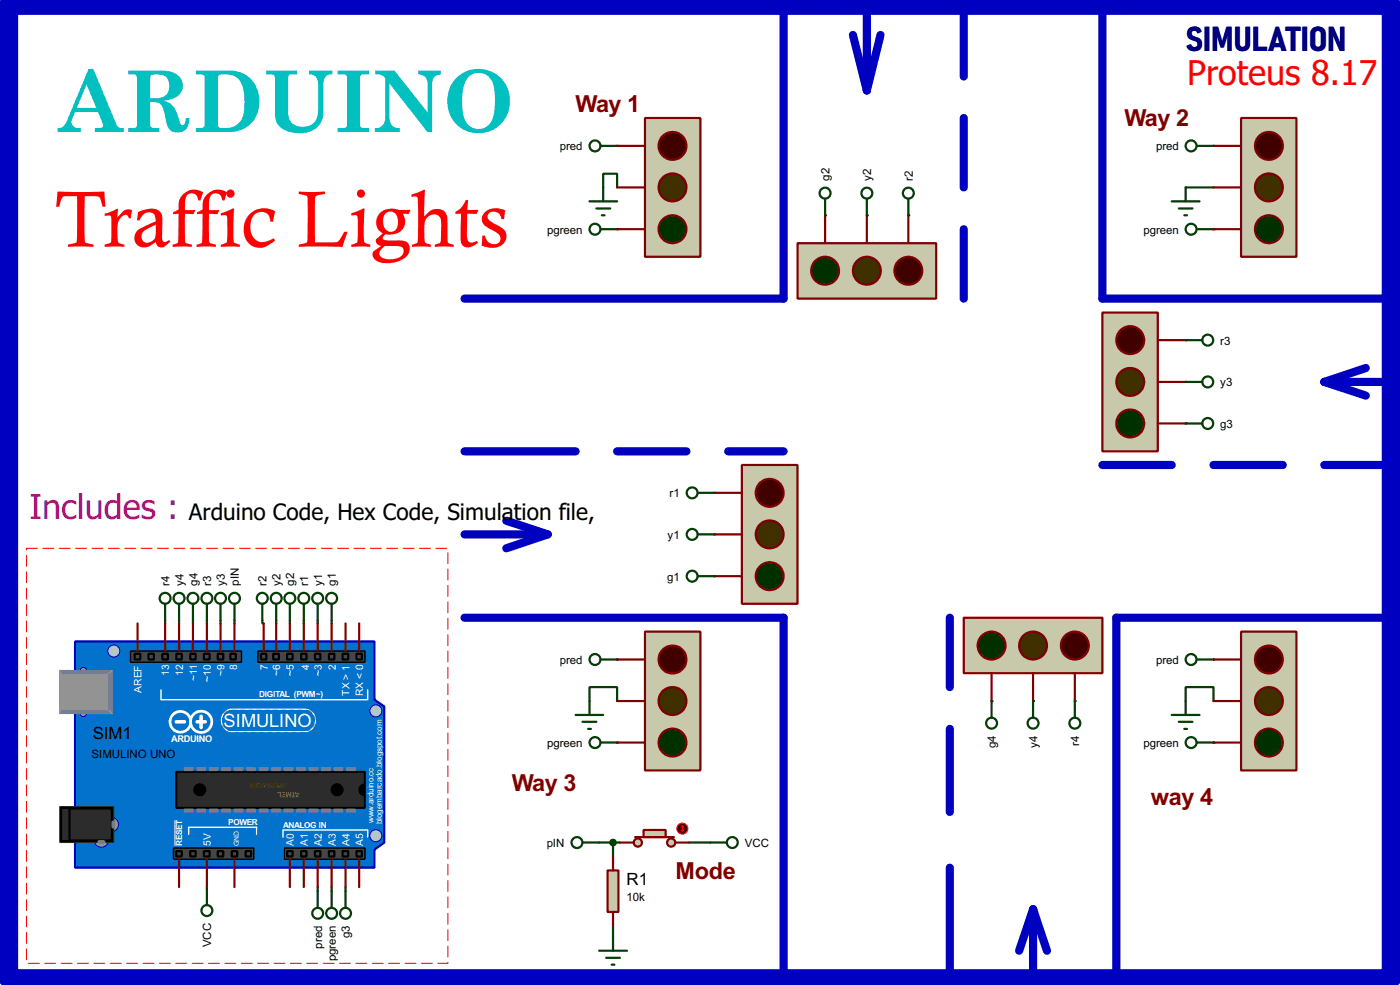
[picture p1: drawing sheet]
<svg xmlns="http://www.w3.org/2000/svg" width="256mm" height="180mm" viewBox="0 0 256 180" stroke-linecap="round" stroke-linejoin="round" font-family="sans-serif">
<path d="M30.3 113.6v.5M32.8 113.6v.5M35.4 113.6v.5M37.9 113.6v.5M40.4 113.6v.5M48.1 113.6v.5h.2M50.6 113.6v.5M53.1 113.6v.5M55.7 113.6v.5M58.2 113.6v.5M60.8 113.6v.5" fill="none" stroke="#004000" stroke-width=".4"/>
<g fill="#004000">
<circle cx="166.4" cy="39.4" r=".2"/>
<circle cx="158.8" cy="39.4" r=".2"/>
<circle cx="151.2" cy="39.4" r=".2"/>
<circle cx="130.9" cy="90.2" r=".2"/>
<circle cx="130.9" cy="97.8" r=".2"/>
<circle cx="130.9" cy="105.5" r=".2"/>
<circle cx="217.2" cy="62.3" r=".2"/>
<circle cx="217.2" cy="69.9" r=".2"/>
<circle cx="217.2" cy="77.5" r=".2"/>
<circle cx="196.9" cy="128.3" r=".2"/>
<circle cx="189.3" cy="128.3" r=".2"/>
<circle cx="181.7" cy="128.3" r=".2"/>
<circle cx="113.1" cy="26.7" r=".2"/>
<circle cx="113.1" cy="42" r=".2"/>
<circle cx="222.3" cy="26.7" r=".2"/>
<circle cx="222.3" cy="42" r=".2"/>
<circle cx="222.3" cy="120.7" r=".2"/>
<circle cx="222.3" cy="135.9" r=".2"/>
<circle cx="113.1" cy="120.7" r=".2"/>
<circle cx="113.1" cy="135.9" r=".2"/>
</g>
<g fill="none" stroke="#004000" stroke-width=".4">
<path d="M110.5 34.3v-2.5h2.6v2.5M217.2 34.3h5.1M30.3 110.5v3.1M32.8 110.5v3.1M35.4 110.5v3.1M37.9 110.5v3.1M40.4 110.5v3.1M43 113.6v.5M48.1 110.5v3.1M50.6 110.5v3.1M53.1 110.5v3.1M55.7 110.5v3.1"/>
<path d="M58.2 110.5v3.1M60.8 110.5v3.1M108 128.3v-2.5h5.1v2.5M217.2 128.3v-2.5h5.1v2.5M109.8 154.2h3.8M112.3 154.2v2.6M126.3 154.2h3.8M37.9 162.4v.2M58.2 162.4v.7M60.8 162.4v.7M63.3 162.4v.7M112.3 169.5v2"/>
<circle cx="30.2" cy="109.5" r="1"/>
<circle cx="32.8" cy="109.5" r="1"/>
<circle cx="35.3" cy="109.5" r="1"/>
<circle cx="37.9" cy="109.5" r="1"/>
<circle cx="40.4" cy="109.5" r="1"/>
<circle cx="48" cy="109.5" r="1"/>
<circle cx="50.6" cy="109.5" r="1"/>
<circle cx="53.1" cy="109.5" r="1"/>
<circle cx="55.6" cy="109.5" r="1"/>
<circle cx="58.2" cy="109.5" r="1"/>
<circle cx="60.7" cy="109.5" r="1"/>
</g>
<g fill="none" stroke="#0000c0" stroke-width="1.5">
<path d="M143.6 1.3v53.4zM156.3 6.4l2.5 10.2M158.8 1.3v15.3M161.3 6.4l-2.5 10.2M176.6 1.3v12.7M202 1.3v53.4zM176.6 21.6v12.7M85.1 54.7h58.5zM176.6 42v12.7M202 54.7h53.3zM242.6 69.9h12.7M242.6 69.9l7.6 2.5"/>
<path d="M250.2 67.4l-7.6 2.5M85.1 82.6h20.4M85.1 97.8h12.7M92.8 95.3l7.6 2.5-7.6 2.6M113.1 82.6h12.7M133.4 82.6h10.2M202 85.1h12.7M222.3 85.1h12.7M242.6 85.1h12.7M85.1 113.1h58.5zM143.6 113.1v66zM174 113.1v12.7"/>
<path d="M204.5 113.1v66zM204.5 113.1h50.8zM174 133.4v15.2M174 158.8v20.3M189.3 166.4v12.7M189.3 166.4l-2.6 7.6M189.3 166.4l2.5 7.6"/>
</g>
<path d="M13.8 117.4h54.8v10.7l1.8 1.2v24.9l-1.8 1.3v3.3h-54.8z" fill-rule="evenodd" fill="#0272cc" stroke="#0000c0" stroke-width=".4"/>
<path d="M29.5 126.3v1.8h37.9v-1.8M34.6 151.4h12.4M67.4 151.9h-15.5v1.3" fill="none" stroke="#fff" stroke-width=".25"/>
<circle cx="42.7" cy="131.9" r="2.15" fill="#c8c8aa"/>
<circle cx="42.7" cy="131.9" r="2.15" fill="#0272cc"/>
<circle cx="42.7" cy="131.9" r="2.15" fill="none" stroke="#c8c8aa" stroke-width=".18"/>
<circle cx="42.7" cy="131.9" r="2.15" fill="none" stroke="#fff" stroke-width=".18" stroke-dasharray="2 1 .5 1 .5 1"/>
<circle cx="55.6" cy="131.9" r="2.15" fill="#c8c8aa"/>
<circle cx="55.6" cy="131.9" r="2.15" fill="#0272cc"/>
<circle cx="55.6" cy="131.9" r="2.15" fill="none" stroke="#c8c8aa" stroke-width=".18"/>
<g fill="none" stroke="#fff" stroke-width=".18" stroke-dasharray=".5 1">
<path d="M42 129.8h14.4M56.4 133.9h-14.4"/>
<circle cx="55.6" cy="131.9" r="2.15"/>
</g>
<path d="M42.2 129.6h14v4.6h-14z" fill="#0272cc" stroke="#0272cc" stroke-width=".4"/>
<path d="M42 133.9h14.4M42 129.8h14.4" fill="none" stroke="#fff" stroke-width=".18"/>
<path d="M41.2 133.9l1.3 .5M42.5 129.3l-1.3 .5M55.7 129.3l1.8 .5M58.2 133.7l-2.5 .7" fill="none" stroke="#0272cc" stroke-width=".4"/>
<g fill="#0272cc" stroke="#fff" stroke-width=".5">
<circle cx="33" cy="132.1" r="1.9"/>
<circle cx="36.8" cy="132.1" r="1.95"/>
</g>
<path d="M32.3 132.1h1.5M36.1 132.1h1.5M36.9 131.1v2.1" fill="none" stroke="#fff" stroke-width=".65"/>
<path d="M34.6 151.4v1.3M47 151.4v1.3M67.4 151.9v1.3" fill="none" stroke="#fff" stroke-width=".25"/>
<path d="M32.1 150.2v4.5" fill="none" stroke="#fff" stroke-width=".18"/>
<g fill="#c0c0c0" stroke="#0000c0" stroke-width=".18">
<circle cx="68.8" cy="130.1" r="1.1"/>
<circle cx="68.8" cy="153" r="1.1"/>
<circle cx="20.8" cy="119.2" r="1.1"/>
</g>
<g fill="#464646" stroke="#000" stroke-width=".25">
<path d="M31.8 155.2h14.7v2.1h-14.7z"/>
<path d="M52.1 155.2h14.8v2.1h-14.8z"/>
<path d="M23.9 119.2h20.4v2h-20.4z"/>
<path d="M47.3 119.2h19.6v2h-19.6z"/>
</g>
<g fill="#464646" stroke="#000" stroke-width=".4">
<path d="M32.3 155.8h1v1h-1z"/>
<path d="M34.9 155.8h1v1h-1z"/>
<path d="M37.4 155.8h1v1h-1z"/>
<path d="M39.9 155.8h1v1h-1z"/>
<path d="M42.5 155.8h1v1h-1z"/>
<path d="M45 155.8h1v1h-1z"/>
<path d="M52.6 155.8h1v1h-1z"/>
<path d="M55.2 155.8h1v1h-1z"/>
<path d="M57.7 155.8h1v1h-1z"/>
<path d="M60.3 155.8h1v1h-1z"/>
<path d="M62.8 155.8h1v1h-1z"/>
<path d="M65.3 155.8h1v1h-1z"/>
<path d="M24.7 119.7h1v1h-1z"/>
<path d="M29.8 119.7h1v1h-1z"/>
<path d="M32.3 119.7h1v1h-1z"/>
<path d="M34.9 119.7h1v1h-1z"/>
<path d="M37.4 119.7h1v1h-1z"/>
<path d="M39.9 119.7h1v1h-1z"/>
<path d="M42.2 119.7h1v1h-1z"/>
<path d="M27.2 119.7h1v1h-1z"/>
<path d="M47.8 119.7h1v1h-1z"/>
<path d="M50.1 119.7h1v1h-1z"/>
<path d="M52.6 119.7h1v1h-1z"/>
<path d="M55.2 119.7h1v1h-1z"/>
<path d="M57.7 119.7h1v1h-1z"/>
<path d="M60.3 119.7h1v1h-1z"/>
<path d="M62.8 119.7h1v1h-1z"/>
<path d="M65.3 119.7h1v1h-1z"/>
</g>
<path d="M32.3 141.3h34.6v6.6h-34.6z" fill="#2c2c2c" stroke="#000" stroke-width=".4"/>
<g fill="#000" stroke="#000" stroke-width=".18">
<circle cx="36.6" cy="144.6" r="1.1"/>
<circle cx="61.7" cy="144.6" r="1.1"/>
<circle cx="66.8" cy="144.6" r="1.1"/>
</g>
<path d="M67.6 141v7.1" fill="none" stroke="#0272cc" stroke-width="1.2"/>
<g fill="#939393" stroke="#0000c0" stroke-width=".18">
<circle cx="15.2" cy="122.7" r=".55"/>
<circle cx="15.2" cy="130.6" r=".55"/>
</g>
<path d="M11 122.7h9.6v7.9h-9.6z" fill="#808080" stroke="#808080" stroke-width=".18"/>
<path d="M11.2 123.5h8.4v6.3h-8.4z" fill="#939393" stroke="#939393" stroke-width=".18"/>
<path d="M11 122.7l.2 .8M11.2 129.8l-.2 .8M19.6 129.8l1 .8M20.6 122.7l-1 .8" fill="none" stroke="#939393" stroke-width=".18"/>
<g fill="#939393" stroke="#0000c0" stroke-width=".18">
<circle cx="20.3" cy="150.9" r="1.35"/>
<circle cx="18.5" cy="153.7" r="1.35"/>
</g>
<path d="M11 147.6h9.9v6.6h-9.9z" fill="#000" stroke="#2c2c2c" stroke-width=".18"/>
<g fill="#808080" stroke="#808080" stroke-width=".4">
<path d="M20.6 150.4h.3v1h-.3z"/>
<path d="M18.1 154h1v.2h-1z"/>
</g>
<path d="M11.7 148.4h8.4v5.1h-8.4z" fill="#2c2c2c" stroke="#2c2c2c" stroke-width=".4"/>
<path d="M11.2 147.9h1.6v6.1h-1.6z" fill="#2c2c2c" stroke="#000" stroke-width=".4"/>
<g fill="#808080" stroke="#808080" stroke-width=".25">
<path d="M33.8 140.5h1.6v.5h-1.6z"/>
<path d="M36.1 140.5h1.5v.5h-1.5z"/>
<path d="M38.4 140.5h1.5v.5h-1.5z"/>
<path d="M40.7 140.5h1.5v.5h-1.5z"/>
<path d="M43 140.5h1.5v.5h-1.5z"/>
<path d="M45.3 140.5h1.5v.5h-1.5z"/>
<path d="M47.6 140.5h1.5v.5h-1.5z"/>
<path d="M49.8 140.5h1.6v.5h-1.6z"/>
<path d="M52.1 140.5h1.5v.5h-1.5z"/>
<path d="M54.4 140.5h1.5v.5h-1.5z"/>
<path d="M56.7 140.5h1.5v.5h-1.5z"/>
<path d="M59 140.5h1.5v.5h-1.5z"/>
<path d="M61.3 140.5h1.5v.5h-1.5z"/>
<path d="M63.6 140.5h1.5v.5h-1.5z"/>
<path d="M33.8 148.1h1.6v.5h-1.6z"/>
<path d="M36.1 148.1h1.5v.5h-1.5z"/>
<path d="M38.4 148.1h1.5v.5h-1.5z"/>
<path d="M40.7 148.1h1.5v.5h-1.5z"/>
<path d="M43 148.1h1.5v.5h-1.5z"/>
<path d="M45.3 148.1h1.5v.5h-1.5z"/>
<path d="M47.6 148.1h1.5v.5h-1.5z"/>
<path d="M49.8 148.1h1.6v.5h-1.6z"/>
<path d="M52.1 148.1h1.5v.5h-1.5z"/>
<path d="M54.4 148.1h1.5v.5h-1.5z"/>
<path d="M56.7 148.1h1.5v.5h-1.5z"/>
<path d="M59 148.1h1.5v.5h-1.5z"/>
<path d="M61.3 148.1h1.5v.5h-1.5z"/>
<path d="M63.6 148.1h1.5v.5h-1.5z"/>
</g>
<g fill="none" stroke="#800000" stroke-width=".4">
<path d="M25.2 114.1v5.1M30.3 114.1v5.1M32.8 114.1v5.1M35.4 114.1v5.1M37.9 114.1v5.1M40.4 114.1v5.1M43 114.1v5.1M48.3 114.1v5.1M50.6 114.1v5.1M53.1 114.1v5.1M55.7 114.1v5.1M58.2 114.1v5.1"/>
<path d="M60.8 114.1v5.1M63.3 114.1v5.1M65.8 114.1v5.1M32.8 157.3v5.1M37.9 157.3v5.1M43 157.3v5.1M53.1 157.3v5.1M55.7 157.3v5.1M58.2 157.3v5.1M60.8 157.3v5.1M63.3 157.3v5.1M65.8 157.3v5.1"/>
</g>
<path d="M146.1 44.5h25.4v10.2h-25.4z" fill="#c8c8aa" stroke="#800000" stroke-width=".4"/>
<circle cx="166.4" cy="49.6" r="2.55" fill="#400000" stroke="#800000" stroke-width=".4"/>
<circle cx="151.1" cy="49.6" r="2.55" fill="#003000" stroke="#800000" stroke-width=".4"/>
<circle cx="158.8" cy="49.6" r="2.55" fill="#403000" stroke="#800000" stroke-width=".4"/>
<path d="M151.2 39.4v5.1M158.8 39.4v5.1M166.4 39.4v5.1" fill="none" stroke="#800000" stroke-width=".4"/>
<g fill="none" stroke="#004000" stroke-width=".4">
<path d="M151.2 36.4v3M158.8 36.4v3M166.4 36.4v3"/>
<circle cx="151.1" cy="35.4" r="1"/>
<circle cx="158.8" cy="35.4" r="1"/>
<circle cx="166.4" cy="35.4" r="1"/>
</g>
<path d="M135.9 85.1h10.2v25.4h-10.2z" fill="#c8c8aa" stroke="#800000" stroke-width=".4"/>
<circle cx="141" cy="90.2" r="2.55" fill="#400000" stroke="#800000" stroke-width=".4"/>
<circle cx="141" cy="105.5" r="2.55" fill="#003000" stroke="#800000" stroke-width=".4"/>
<circle cx="141" cy="97.8" r="2.55" fill="#403000" stroke="#800000" stroke-width=".4"/>
<path d="M130.9 90.2h5M130.9 97.8h5M130.9 105.5h5" fill="none" stroke="#800000" stroke-width=".4"/>
<g fill="none" stroke="#004000" stroke-width=".4">
<path d="M127.8 90.2h3.1M127.8 97.8h3.1M127.8 105.5h3.1"/>
<circle cx="126.8" cy="97.8" r="1"/>
<circle cx="126.8" cy="90.2" r="1"/>
<circle cx="126.8" cy="105.5" r="1"/>
</g>
<path d="M202 57.2h10.1v25.4h-10.1z" fill="#c8c8aa" stroke="#800000" stroke-width=".4"/>
<circle cx="207" cy="62.3" r="2.55" fill="#400000" stroke="#800000" stroke-width=".4"/>
<circle cx="207" cy="77.5" r="2.55" fill="#003000" stroke="#800000" stroke-width=".4"/>
<circle cx="207" cy="69.9" r="2.55" fill="#403000" stroke="#800000" stroke-width=".4"/>
<path d="M212.1 62.3h5.1M212.1 69.9h5.1M212.1 77.5h5.1" fill="none" stroke="#800000" stroke-width=".4"/>
<g fill="none" stroke="#004000" stroke-width=".4">
<path d="M217.2 62.3h3.1M217.2 69.9h3.1M217.2 77.5h3.1"/>
<circle cx="221.2" cy="62.3" r="1"/>
<circle cx="221.2" cy="69.9" r="1"/>
<circle cx="221.2" cy="77.5" r="1"/>
</g>
<path d="M176.6 113.1h25.4v10.1h-25.4z" fill="#c8c8aa" stroke="#800000" stroke-width=".4"/>
<circle cx="196.9" cy="118.2" r="2.55" fill="#400000" stroke="#800000" stroke-width=".4"/>
<circle cx="181.6" cy="118.2" r="2.55" fill="#003000" stroke="#800000" stroke-width=".4"/>
<circle cx="189.2" cy="118.2" r="2.55" fill="#403000" stroke="#800000" stroke-width=".4"/>
<path d="M181.7 123.2v5.1M189.3 123.2v5.1M196.9 123.2v5.1" fill="none" stroke="#800000" stroke-width=".4"/>
<g fill="none" stroke="#004000" stroke-width=".4">
<path d="M110 26.7h3.1M219.3 26.7h3M110 42h3.1M110 120.7h3.1M181.7 128.3v3.1M189.3 128.3v3.1M196.9 128.3v3.1M219.3 120.7h3"/>
<circle cx="109" cy="26.7" r="1"/>
<circle cx="218.2" cy="26.7" r="1"/>
<circle cx="109" cy="42" r="1"/>
<circle cx="109" cy="120.7" r="1"/>
<circle cx="181.6" cy="132.4" r="1"/>
<circle cx="189.2" cy="132.4" r="1"/>
<circle cx="196.9" cy="132.4" r="1"/>
<circle cx="218.2" cy="120.7" r="1"/>
</g>
<path d="M118.2 21.6h10.1v25.4h-10.1z" fill="#c8c8aa" stroke="#800000" stroke-width=".4"/>
<circle cx="123.2" cy="26.7" r="2.55" fill="#400000" stroke="#800000" stroke-width=".4"/>
<circle cx="123.2" cy="42" r="2.55" fill="#003000" stroke="#800000" stroke-width=".4"/>
<circle cx="123.2" cy="34.3" r="2.55" fill="#403000" stroke="#800000" stroke-width=".4"/>
<path d="M113.1 26.7h5.1M113.1 34.3h5.1M113.1 42h5.1" fill="none" stroke="#800000" stroke-width=".4"/>
<g fill="none" stroke="#004000" stroke-width=".4">
<path d="M219.3 42h3"/>
<circle cx="218.2" cy="42" r="1"/>
</g>
<path d="M227.4 21.6h10.1v25.4h-10.1z" fill="#c8c8aa" stroke="#800000" stroke-width=".4"/>
<circle cx="232.4" cy="26.7" r="2.55" fill="#400000" stroke="#800000" stroke-width=".4"/>
<circle cx="232.4" cy="42" r="2.55" fill="#003000" stroke="#800000" stroke-width=".4"/>
<circle cx="232.4" cy="34.3" r="2.55" fill="#403000" stroke="#800000" stroke-width=".4"/>
<path d="M222.3 26.7h5.1M222.3 34.3h5.1M222.3 42h5.1" fill="none" stroke="#800000" stroke-width=".4"/>
<g fill="none" stroke="#004000" stroke-width=".4">
<path d="M219.3 135.9h3"/>
<circle cx="218.2" cy="135.9" r="1"/>
</g>
<path d="M227.4 115.6h10.1v25.4h-10.1z" fill="#c8c8aa" stroke="#800000" stroke-width=".4"/>
<circle cx="232.4" cy="120.7" r="2.55" fill="#400000" stroke="#800000" stroke-width=".4"/>
<circle cx="232.4" cy="135.9" r="2.55" fill="#003000" stroke="#800000" stroke-width=".4"/>
<circle cx="232.4" cy="128.3" r="2.55" fill="#403000" stroke="#800000" stroke-width=".4"/>
<path d="M222.3 120.7h5.1M222.3 128.3h5.1M222.3 135.9h5.1" fill="none" stroke="#800000" stroke-width=".4"/>
<g fill="none" stroke="#004000" stroke-width=".4">
<path d="M110 135.9h3.1"/>
<circle cx="109" cy="135.9" r="1"/>
</g>
<path d="M118.2 115.6h10.1v25.4h-10.1z" fill="#c8c8aa" stroke="#800000" stroke-width=".4"/>
<circle cx="123.2" cy="120.7" r="2.55" fill="#400000" stroke="#800000" stroke-width=".4"/>
<circle cx="123.2" cy="135.9" r="2.55" fill="#003000" stroke="#800000" stroke-width=".4"/>
<circle cx="123.2" cy="128.3" r="2.55" fill="#403000" stroke="#800000" stroke-width=".4"/>
<path d="M113.1 120.7h5.1M113.1 128.3h5.1M113.1 135.9h5.1" fill="none" stroke="#800000" stroke-width=".4"/>
<g fill="#c8c8aa" stroke="#800000" stroke-width=".4">
<circle cx="122.9" cy="154.2" r=".75"/>
<circle cx="116.8" cy="154.2" r=".75"/>
</g>
<path d="M116.4 153.2h7.1" fill="none" stroke="#800000" stroke-width=".4"/>
<path d="M117.9 151.9h4.1v1.3h-4.1z" fill="#c8c8aa" stroke="#800000" stroke-width=".4"/>
<path d="M113.6 154.2h2.5M123.8 154.2h2.5" fill="none" stroke="#800000" stroke-width=".4"/>
<circle cx="125" cy="151.7" r="1" fill="#400000" stroke="#f00" stroke-width=".2"/>
<path d="M124.8 151.9l.2 .3M125 151.2v1M125 151.2l-.2 .2M125 151.2l.3 .2M125.3 151.9l-.3 .3" fill="none" stroke="#f00" stroke-width=".2"/>
<path d="M109.8 174h5.1M111.1 175.3h2.5M112.1 176.6h.5M112.3 171.5v2.5" fill="none" stroke="#004000" stroke-width=".4"/>
<path d="M111.3 159.3h2v7.6h-2z" fill="#c8c8aa" stroke="#800000" stroke-width=".4"/>
<path d="M112.3 156.8v2.5M112.3 166.9v2.6" fill="none" stroke="#800000" stroke-width=".4"/>
<g fill="none" stroke="#004000" stroke-width=".4">
<path d="M108 36.9h5.1M109.3 38.2h2.5M110.3 39.4h.5M110.5 34.3v2.6M214.7 36.9h5.1M216 38.2h2.5M217 39.4h.5M217.2 34.3v2.6M43 110.5v3.1M105.5 130.9h5M106.7 132.1h2.6M107.8 133.4h.5"/>
<path d="M108 128.3v2.6M214.7 130.9h5.1M216 132.1h2.5M217 133.4h.5M217.2 128.3v2.6M106.7 154.2h3.1M130.1 154.2h3.1M37.9 162.6v3.1M58.2 163.1v3.1M60.8 163.1v3.1M63.3 163.1v3.1"/>
<circle cx="42.9" cy="109.5" r="1"/>
<circle cx="105.7" cy="154.2" r="1"/>
<circle cx="134.1" cy="154.2" r="1"/>
<circle cx="37.9" cy="166.7" r="1"/>
<circle cx="58.2" cy="167.2" r="1"/>
<circle cx="60.7" cy="167.2" r="1"/>
<circle cx="63.3" cy="167.2" r="1"/>
</g>
<circle cx="112.3" cy="154.2" r=".5" fill="#004000" stroke="#004000" stroke-width=".4"/>
<path d="M4.9 100.4h77.2v75.9h-77.2z" fill="none" stroke="#fff" stroke-width=".18"/>
<path d="M4.9 100.4h77.2v75.9h-77.2z" fill="none" stroke="#f00" stroke-width=".18" stroke-dasharray="2 1"/>
<path d="M1.4 .8h253.7v178.6h-253.7z" fill="none" stroke="#0000c0" stroke-width="4"/>
<text font-size="18.4" fill="#00c0c0" x="10.8" y="24.2">ARDUINO</text>
<text font-size="16.9" fill="#f00" x="10" y="45.1">Traffic Lights</text>
<text font-size="7.6" fill="#f00" x="217.5" y="15.5">Proteus 8.17</text>
<text font-size="7.6" fill="#c000c0" x="5.4" y="95">Includes :</text>
<text font-size="7.5" fill="#000080" x="217.2" y="9.3">SIMULATION</text>
<text font-size="5" x="34.6" y="95.2">Arduino Code, Hex Code, Simulation file,</text>
<g font-size="4.8" fill="#800000">
<text x="105.5" y="20.5">Way 1</text>
<text x="206" y="23.1">Way 2</text>
<text x="93.8" y="144.7">Way 3</text>
<text x="210.9" y="147.3">way 4</text>
<text x="123.8" y="161">Mode</text>
</g>
<g font-size="3.8" fill="#fff">
<text x="41" y="133.1">S</text>
<text x="43.2" y="133.1">IMULINO</text>
</g>
<g font-size="3.5">
<text x="17" y="135.3">SIM1</text>
<text x="114.8" y="162">R1</text>
</g>
<g font-size="2.4">
<text x="102.6" y="27.5">pred</text>
<text x="211.8" y="27.5">pred</text>
<text x="152" y="33.1" transform="rotate(-90 152 33.1)">g2</text>
<text x="159.6" y="33.1" transform="rotate(-90 159.6 33.1)">y2</text>
<text x="167.2" y="33" transform="rotate(-90 167.2 33)">r2</text>
<text x="100.3" y="42.7">pgreen</text>
<text x="209.5" y="42.7">pgreen</text>
<text x="223.6" y="63.1">r3</text>
<text x="223.6" y="70.7">y3</text>
<text x="223.6" y="78.3">g3</text>
<text x="122.7" y="91">r1</text>
<text x="122.3" y="98.6">y1</text>
<text x="31" y="107.2" transform="rotate(-90 31 107.2)">r4</text>
<text x="33.6" y="107.2" transform="rotate(-90 33.6 107.2)">y4</text>
<text x="36.2" y="107.2" transform="rotate(-90 36.2 107.2)">g4</text>
<text x="38.7" y="107.2" transform="rotate(-90 38.7 107.2)">r3</text>
<text x="41.2" y="107.2" transform="rotate(-90 41.2 107.2)">y3</text>
<text x="43.7" y="107.2" transform="rotate(-90 43.7 107.2)">pIN</text>
<text x="48.9" y="107.2" transform="rotate(-90 48.9 107.2)">r2</text>
<text x="51.4" y="107.2" transform="rotate(-90 51.4 107.2)">y2</text>
<text x="53.9" y="107.2" transform="rotate(-90 53.9 107.2)">g2</text>
<text x="56.4" y="107.2" transform="rotate(-90 56.4 107.2)">r1</text>
<text x="59" y="107.2" transform="rotate(-90 59 107.2)">y1</text>
<text x="61.6" y="107.2" transform="rotate(-90 61.6 107.2)">g1</text>
<text x="122.2" y="106.3">g1</text>
<text x="102.6" y="121.5">pred</text>
<text x="211.8" y="121.5">pred</text>
<text x="100.3" y="136.7">pgreen</text>
<text x="182.5" y="136.9" transform="rotate(-90 182.5 136.9)">g4</text>
<text x="190.1" y="136.9" transform="rotate(-90 190.1 136.9)">y4</text>
<text x="197.7" y="136.5" transform="rotate(-90 197.7 136.5)">r4</text>
<text x="209.5" y="136.7">pgreen</text>
<text x="16.8" y="138.8">SIMULINO UNO</text>
<text x="100.2" y="155">pIN</text>
<text x="136.5" y="155">VCC</text>
<text x="114.8" y="164.9">10k</text>
<text x="38.7" y="173.4" transform="rotate(-90 38.7 173.4)">VCC</text>
<text x="59" y="173.6" transform="rotate(-90 59 173.6)">pred</text>
<text x="64.1" y="171.8" transform="rotate(-90 64.1 171.8)">g3</text>
<text x="61.6" y="175.9" transform="rotate(-90 61.6 175.9)">pgreen</text>
</g>
<g font-size="2.1" fill="#fff">
<text x="31" y="123.8" transform="rotate(-90 31 123.8)">13</text>
<text x="33.5" y="123.8" transform="rotate(-90 33.5 123.8)">12</text>
<text x="36.1" y="124.7" transform="rotate(-90 36.1 124.7)">~11</text>
<text x="38.6" y="124.8" transform="rotate(-90 38.6 124.8)">~10</text>
<text x="41.1" y="123.8" transform="rotate(-90 41.1 123.8)">~9</text>
<text x="43.5" y="122.7" transform="rotate(-90 43.5 122.7)">8</text>
<text x="49" y="122.7" transform="rotate(-90 49 122.7)">7</text>
<text x="51.3" y="123.8" transform="rotate(-90 51.3 123.8)">~6</text>
<text x="53.8" y="123.8" transform="rotate(-90 53.8 123.8)">~5</text>
<text x="56.6" y="122.7" transform="rotate(-90 56.6 122.7)">4</text>
<text x="58.9" y="123.8" transform="rotate(-90 58.9 123.8)">~3</text>
<text x="61.5" y="122.7" transform="rotate(-90 61.5 122.7)">2</text>
<text x="25.9" y="126.8" transform="rotate(-90 25.9 126.8)">AREF</text>
<text x="64" y="127.3" transform="rotate(-90 64 127.3)">TX &gt; 1</text>
<text x="66.6" y="127.4" transform="rotate(-90 66.6 127.4)">RX &lt; 0</text>
<text x="38.7" y="154.9" transform="rotate(-90 38.7 154.9)">5V</text>
<text x="53.9" y="154.9" transform="rotate(-90 53.9 154.9)">A0</text>
<text x="56.4" y="154.9" transform="rotate(-90 56.4 154.9)">A1</text>
<text x="59" y="154.9" transform="rotate(-90 59 154.9)">A2</text>
<text x="61.5" y="154.9" transform="rotate(-90 61.5 154.9)">A3</text>
<text x="64.1" y="154.9" transform="rotate(-90 64.1 154.9)">A4</text>
<text x="66.6" y="154.9" transform="rotate(-90 66.6 154.9)">A5</text>
</g>
<text font-size="1.9" fill="#fff" x="31.4" y="135.9">ARDUINO</text>
<g font-size="1.7" fill="#fff">
<text x="47.4" y="127.7">DIGITAL (PWM~)</text>
<text x="68.5" y="147.6" transform="rotate(-90 68.5 147.6)">.arduino.cc</text>
<text x="33.4" y="154.9" transform="rotate(-90 33.4 154.9)">RESET</text>
<text x="41.8" y="151">POWER</text>
<text x="51.9" y="151.5">ANALOG IN</text>
<text x="68.5" y="150.7" transform="rotate(-90 68.5 150.7)">w</text>
<text x="70" y="150.8" transform="rotate(-90 70 150.8)">blogembarcado.blogspot.com</text>
</g>
<text font-size="1.5" fill="#808000" x="55" y="145" transform="rotate(-180 55 145)">ATMEL</text>
<text font-size="1.4" fill="#fff" x="43.8" y="154.8" transform="rotate(-90 43.8 154.8)">GND</text>
<text font-size="1.2" fill="#808000" x="52.4" y="143.4" transform="rotate(-180 52.4 143.4)">ATMEGA328P</text>
</svg>
